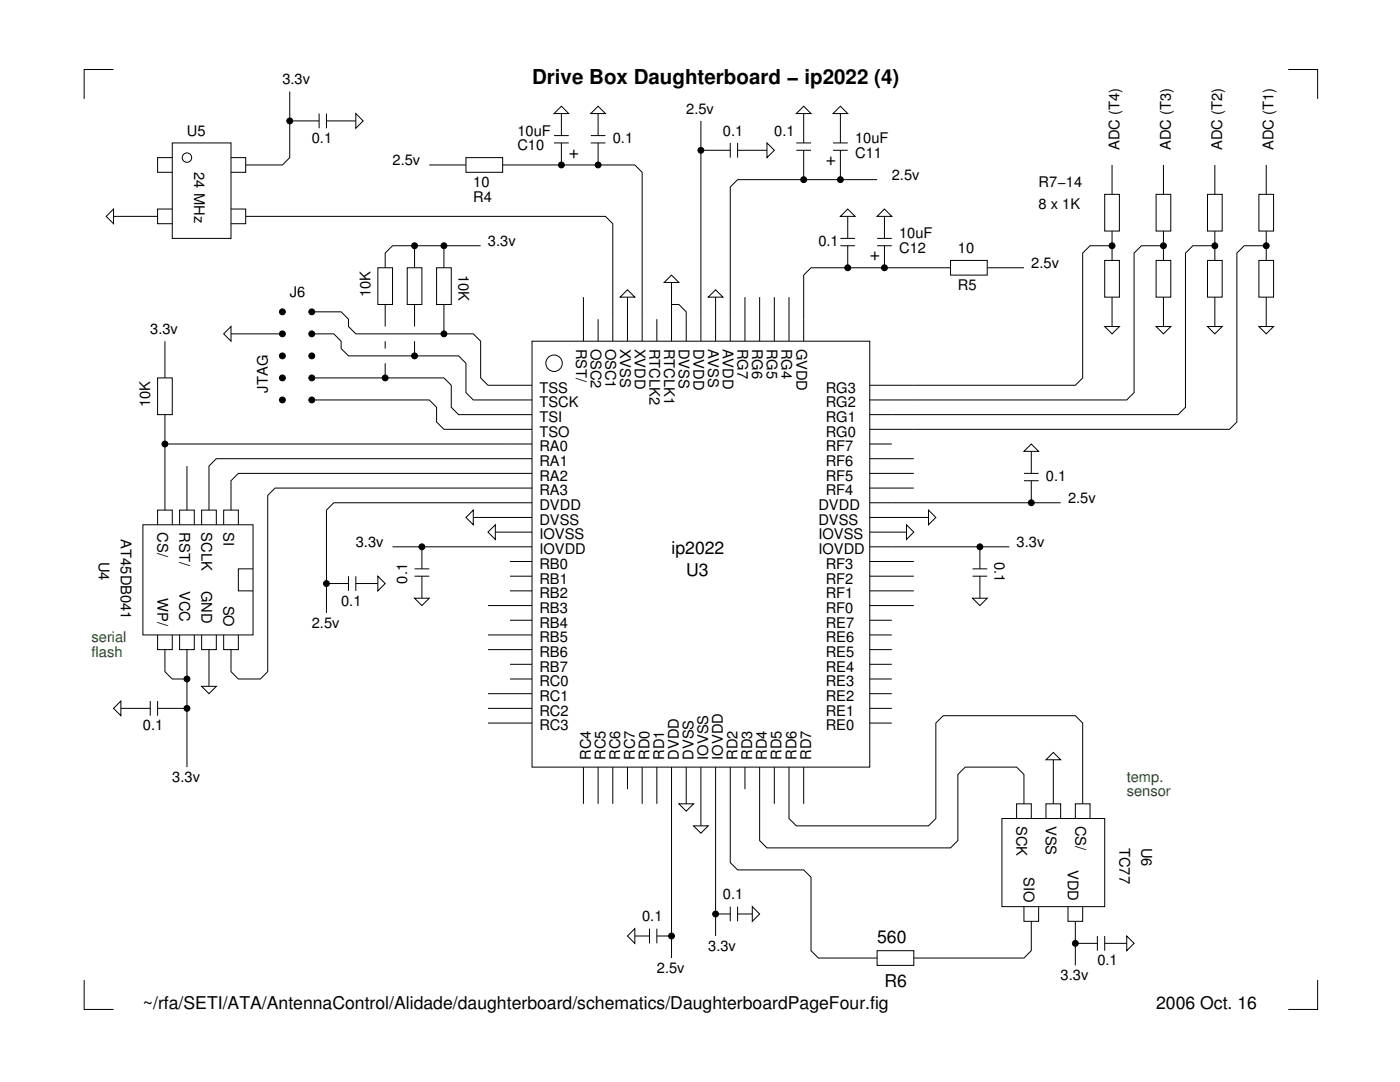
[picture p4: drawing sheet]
<svg xmlns="http://www.w3.org/2000/svg" width="279mm" height="216mm" viewBox="0 0 279 216" stroke-linecap="round" stroke-linejoin="round" font-family="sans-serif">
<g fill="none" stroke="#000" stroke-width=".2">
<path d="M22.7 13.9h-5.9v5.8M57.8 18.3v13.2l-1.4 1.4h-7.4M257.1 13.9h5.9v5.8M34.4 28.5h11.7v19.1h-11.7zM34.4 31.5h-3v2.9h3M46.1 31.5h2.9v2.9h-2.9M57.8 24.1h5.9M63.7 22.7v2.9M65.2 24.1h5.8M65.2 22.7v2.9M71 22.7l1.5 1.4-1.5 1.5zM85.7 32.9h7.3"/>
<path d="M93 31.5h7.3v2.9h-7.3zM100.3 32.9h26.4l1.5 1.5v33.7M110.6 27.1h2.9M110.6 28.5h2.9M112 21.2l1.5 1.5h-2.9zM112 22.7v4.4M112 28.5v4.4M117.9 22.7l1.5-1.5 1.4 1.5zM117.9 27.1h2.9M117.9 28.5h2.9M119.4 22.7v4.4M119.4 28.5v4.4"/>
<path d="M139.9 24.1v44M139.9 30h5.8M145.7 28.5v3M147.2 28.5v3M147.2 30h5.9M153.1 28.5l1.4 1.5-1.4 1.5zM158.9 22.7l1.5-1.5 1.5 1.5zM158.9 28.5h3M158.9 30h3M160.4 22.7v5.8M160.4 30v5.8M166.3 28.5h2.9"/>
<path d="M166.3 30h2.9M167.7 21.2l1.5 1.5h-2.9zM167.7 22.7v5.8M167.7 30v5.8M175 35.8h-27.8l-1.5 1.5v30.8M220.5 38.8h2.9v7.3h-2.9zM221.9 32.9v5.9M230.7 38.8h3v7.3h-3zM232.2 32.9v5.9M241 38.8h2.9v7.3h-2.9zM242.4 32.9v5.9M251.2 38.8h3v7.3h-3z"/>
<path d="M252.7 32.9v5.9M22.7 41.7v2.9l-1.5-1.4zM22.7 43.2h8.7M34.4 41.7h-3v2.9h3M46.1 41.7h2.9v2.9h-2.9M49 43.2h71.8l1.5 1.4v23.5M75.4 53.4h2.9v7.4h-2.9zM81.3 53.4h2.9v7.4h-2.9zM82.7 49v4.4M87.1 53.4h3v7.4h-3zM88.6 49v4.4M95.9 49h-17.6l-1.4 1.5v2.9"/>
<path d="M116.4 59.3v8.8M123.8 59.3l1.4-1.5 1.5 1.5zM125.2 59.3v8.8M132.6 56.4l1.4-1.5 1.5 1.5zM134 56.4v11.7M141.3 59.3l1.5-1.5 1.5 1.5zM142.8 59.3v8.8M148.7 59.3v8.8M151.6 59.3v8.8M154.5 59.3v8.8M157.5 59.3v8.8M167.7 47.6h2.9"/>
<path d="M167.7 49h2.9M169.2 41.7l1.4 1.5h-2.9zM169.2 43.2v4.4M169.2 49v4.4M175 47.6h3M175 49h3M176.5 41.7l1.5 1.5h-3zM176.5 43.2v4.4M176.5 49v4.4M189.7 52h7.3v2.9h-7.3zM189.7 53.4h-27.8l-1.5 1.5v13.2M197 53.4h7.4"/>
<path d="M220.5 52h2.9v7.3h-2.9zM221.9 49h-4.4l-1.4 1.5v24.9l-1.5 1.5h-41M221.9 46.1v5.9M221.9 59.3v5.9M230.7 52h3v7.3h-3zM232.2 49h-4.4l-1.5 1.5v27.8l-1.4 1.5h-51.3M232.2 46.1v5.9M232.2 59.3v5.9M241 52h2.9v7.3h-2.9zM242.4 49h-4.3l-1.5 1.5v30.8l-1.5 1.4h-61.5M242.4 46.1v5.9M242.4 59.3v5.9"/>
<path d="M251.2 52h3v7.3h-3zM252.7 49h-4.4l-1.5 1.5v33.7l-1.4 1.5h-71.8M252.7 46.1v5.9M252.7 59.3v5.9M31.4 75.4h3v7.3h-3zM32.9 68.1v7.3M46.1 65.2v2.9l-1.5-1.5zM46.1 66.6h10.3M62.2 79.8h23.5l1.4 1.5v2.9l1.5 1.5h17.6M62.2 75.4h26.4l1.5 1.5v4.4l1.4 1.4h14.7M62.2 66.6h4.4l1.5 1.5v1.4l1.4 1.5h22l1.5 1.5v5.8l1.5 1.5h11.7M62.2 62.2h5.9l1.4 1.5v1.5l1.5 1.4h23.5l1.4 1.5v7.3l1.5 1.5h8.8"/>
<path d="M76.9 60.8v4.4M76.9 68.1v1.4M76.9 72.5v2.9M82.7 60.8v4.4M82.7 68.1v2.9M88.6 60.8v5.8M106.2 68.1h67.4v85h-67.4zM119.4 63.7v4.4M131.1 63.7v4.4M134 60.8h1.5l1.4 1.4v5.9M220.5 65.2h2.9l-1.5 1.4zM230.7 65.2h3l-1.5 1.4z"/>
<path d="M241 65.2h2.9l-1.5 1.4zM251.2 65.2h3l-1.5 1.4zM32.9 88.6h73.3M32.9 82.7v19.1M37.3 93v8.8M106.2 94.5h-58.6l-1.5 1.4v5.9M106.2 91.5h-63l-1.5 1.5v8.8M106.2 97.4h-51.3l-1.5 1.5v35.1l-1.4 1.5h-4.4l-1.5-1.5v-4.4M173.6 88.6h4.4M173.6 91.5h8.8M173.6 94.5h8.8M173.6 97.4h8.8"/>
<path d="M204.4 94.5h2.9M204.4 95.9h2.9M205.8 88.6l1.5 1.5h-2.9zM205.8 90.1v4.4M205.8 95.9v4.4M28.5 104.7h22v22h-22zM31.4 104.7v-2.9h3v2.9M35.8 104.7v-2.9h3v2.9M40.2 104.7v-2.9h3v2.9M44.6 104.7v-2.9h3v2.9M50.5 113.5h-2.9v4.4h2.9M65.2 116.4h4.3"/>
<path d="M69.5 115v2.9M71 116.4h4.4M71 115v2.9M75.4 115l1.5 1.4-1.5 1.5zM78.3 109.1h27.9M82.7 119.4h3l-1.5 1.4zM82.7 115h3M82.7 113.5h3M84.2 109.1v4.4M84.2 115v4.4M94.5 101.8v2.9l-1.5-1.5zM94.5 103.2h11.7"/>
<path d="M97.4 106.2l1.5-1.5v2.9zM98.9 106.2h7.3M101.8 112h4.4M101.8 115h4.4M101.8 117.9h4.4M106.2 100.3h-39.6l-1.4 1.5v20.5M173.6 100.3h38.1M173.6 103.2h11.7M173.6 106.2h7.3M173.6 109.1h27.8M173.6 112h8.8M173.6 115h8.8"/>
<path d="M173.6 117.9h8.8M180.9 104.7l1.5 1.5-1.5 1.4zM185.3 101.8l1.5 1.4-1.5 1.5zM194.1 119.4h2.9l-1.4 1.4zM194.1 115h2.9M194.1 113.5h2.9M195.6 109.1v4.4M195.6 115v4.4M30 139.9v2.9M31.4 126.7v2.9h3v-2.9M31.4 139.9v2.9M32.9 129.6v4.4l1.5 1.5h2.9"/>
<path d="M35.8 126.7v2.9h3v-2.9M37.3 129.6v23.5M40.2 137h3l-1.5 1.4zM40.2 126.7v2.9h3v-2.9M41.7 129.6v7.4M44.6 126.7v2.9h3v-2.9M97.4 120.8h8.8M97.4 126.7h8.8M97.4 129.6h8.8M97.4 138.4h8.8M101.8 123.8h4.4M101.8 132.6h4.4"/>
<path d="M101.8 135.5h4.4M173.6 120.8h8.8M173.6 123.8h4.4M173.6 126.7h4.4M173.6 129.6h4.4M173.6 132.6h4.4M173.6 135.5h4.4M173.6 138.4h4.4M22.7 141.3l1.4-1.4v2.9zM24.1 141.3h5.9M31.4 141.3h5.9M97.4 141.3h8.8"/>
<path d="M97.4 144.3h8.8M116.4 153.1v7.3M119.4 153.1v7.3M122.3 153.1v7.3M125.2 153.1v4.4M128.2 153.1v7.3M131.1 153.1v7.3M134 153.1v38.1M136.9 153.1v7.3M139.9 153.1v11.7M142.8 153.1v33.7M145.7 153.1v19l1.5 1.5h13.2l1.5 1.4v14.7l1.4 1.5h11.7"/>
<path d="M148.7 153.1v4.4M151.6 153.1v14.6l1.5 1.5h36.6l1.5-1.5v-13.2l1.4-1.4h10.3l1.5 1.4v5.9M154.5 153.1v7.3M157.5 153.1v10.2l1.4 1.5h26.4l1.5-1.5v-19l1.4-1.5h26.4l1.5 1.5v16.1M160.4 153.1v7.3M173.6 141.3h4.4M173.6 144.3h4.4M210.2 150.1l1.5 1.5h-3zM210.2 151.6v8.8M135.5 160.4h2.9l-1.5 1.5zM138.4 164.8h2.9l-1.4 1.5zM200 163.3h20.5v17.6h-20.5z"/>
<path d="M202.9 163.3v-2.9h2.9v2.9M208.7 163.3v-2.9h3v2.9M214.6 163.3v-2.9h2.9v2.9M16.8 195.6v5.8h5.9M126.7 185.3v2.9l-1.5-1.4zM126.7 186.8h2.9M129.6 185.3v2.9M131.1 185.3v2.9M131.1 186.8h2.9M142.8 182.4h2.9M145.7 180.9v2.9M147.2 182.4h2.9"/>
<path d="M147.2 180.9v2.9M150.1 180.9l1.5 1.5-1.5 1.4zM175 189.7h7.4v2.9h-7.4zM204.4 180.9v2.9h2.9v-2.9M205.8 183.8v5.9l-1.4 1.5h-22M213.1 180.9v2.9h3v-2.9M214.6 183.8v8.8M214.6 188.2h4.4M219 186.8v2.9M220.5 188.2h4.4M220.5 186.8v2.9M224.9 186.8l1.4 1.4-1.4 1.5z"/>
<path d="M263 195.6v5.8h-5.9"/>
<circle cx="37.3" cy="31.5" r=".94"/>
<circle cx="57.8" cy="24.1" r=".59"/>
<circle cx="112" cy="32.9" r=".59"/>
<circle cx="119.4" cy="32.9" r=".59"/>
<circle cx="139.9" cy="30" r=".59"/>
<circle cx="160.4" cy="35.8" r=".59"/>
<circle cx="167.7" cy="35.8" r=".59"/>
<circle cx="82.7" cy="49" r=".59"/>
<circle cx="88.6" cy="49" r=".59"/>
<circle cx="169.2" cy="53.4" r=".59"/>
<circle cx="176.5" cy="53.4" r=".59"/>
<circle cx="221.9" cy="49" r=".59"/>
<circle cx="232.2" cy="49" r=".59"/>
<circle cx="242.4" cy="49" r=".59"/>
<circle cx="252.7" cy="49" r=".59"/>
<circle cx="56.4" cy="71" r=".59"/>
<circle cx="56.4" cy="62.2" r=".59"/>
<circle cx="56.4" cy="79.8" r=".59"/>
<circle cx="56.4" cy="75.4" r=".59"/>
<circle cx="56.4" cy="66.6" r=".59"/>
<circle cx="62.2" cy="71" r=".59"/>
<circle cx="62.2" cy="62.2" r=".59"/>
<circle cx="62.2" cy="79.8" r=".59"/>
<circle cx="62.2" cy="75.4" r=".59"/>
<circle cx="62.2" cy="66.6" r=".59"/>
<circle cx="76.9" cy="75.4" r=".59"/>
<circle cx="82.7" cy="71" r=".59"/>
<circle cx="88.6" cy="66.6" r=".59"/>
<circle cx="110.6" cy="72.5" r="1.64"/>
<circle cx="32.9" cy="88.6" r=".59"/>
<circle cx="65.2" cy="116.4" r=".59"/>
<circle cx="84.2" cy="109.1" r=".59"/>
<circle cx="195.6" cy="109.1" r=".59"/>
<circle cx="205.8" cy="100.3" r=".59"/>
<circle cx="37.3" cy="135.5" r=".59"/>
<circle cx="37.3" cy="141.3" r=".59"/>
<circle cx="134" cy="186.8" r=".59"/>
<circle cx="142.8" cy="182.4" r=".59"/>
<circle cx="214.6" cy="188.2" r=".59"/>
</g>
<g fill="#000">
<circle cx="57.8" cy="24.1" r=".59"/>
<circle cx="112" cy="32.9" r=".59"/>
<circle cx="119.4" cy="32.9" r=".59"/>
<circle cx="139.9" cy="30" r=".59"/>
<circle cx="160.4" cy="35.8" r=".59"/>
<circle cx="167.7" cy="35.8" r=".59"/>
<circle cx="82.7" cy="49" r=".59"/>
<circle cx="88.6" cy="49" r=".59"/>
<circle cx="169.2" cy="53.4" r=".59"/>
<circle cx="176.5" cy="53.4" r=".59"/>
<circle cx="221.9" cy="49" r=".59"/>
<circle cx="232.2" cy="49" r=".59"/>
<circle cx="242.4" cy="49" r=".59"/>
<circle cx="252.7" cy="49" r=".59"/>
<circle cx="56.4" cy="71" r=".59"/>
<circle cx="56.4" cy="62.2" r=".59"/>
<circle cx="56.4" cy="79.8" r=".59"/>
<circle cx="56.4" cy="75.4" r=".59"/>
<circle cx="56.4" cy="66.6" r=".59"/>
<circle cx="62.2" cy="71" r=".59"/>
<circle cx="62.2" cy="62.2" r=".59"/>
<circle cx="62.2" cy="79.8" r=".59"/>
<circle cx="62.2" cy="75.4" r=".59"/>
<circle cx="62.2" cy="66.6" r=".59"/>
<circle cx="76.9" cy="75.4" r=".59"/>
<circle cx="82.7" cy="71" r=".59"/>
<circle cx="88.6" cy="66.6" r=".59"/>
<circle cx="32.9" cy="88.6" r=".59"/>
<circle cx="65.2" cy="116.4" r=".59"/>
<circle cx="84.2" cy="109.1" r=".59"/>
<circle cx="195.6" cy="109.1" r=".59"/>
<circle cx="205.8" cy="100.3" r=".59"/>
<circle cx="37.3" cy="135.5" r=".59"/>
<circle cx="37.3" cy="141.3" r=".59"/>
<circle cx="134" cy="186.8" r=".59"/>
<circle cx="142.8" cy="182.4" r=".59"/>
<circle cx="214.6" cy="188.2" r=".59"/>
</g>
<text font-size="4.1" x="106.2" y="16.8">Drive Box Daughterboard − ip2022 (4)</text>
<g font-size="3.5">
<text x="113.5" y="31.5">+</text>
<text x="164.8" y="32.9">+</text>
<text x="173.6" y="52">+</text>
<text x="134" y="110.6">ip2022</text>
<text x="136.9" y="115">U3</text>
<text x="175" y="188.2">560</text>
<text x="176.5" y="197">R6</text>
<text x="28.5" y="201.4">~/rfa/SETI/ATA/AntennaControl/Alidade/daughterboard/schematics/DaughterboardPageFour.fig</text>
<text x="230.7" y="201.4">2006 Oct. 16</text>
</g>
<g font-size="2.9">
<text x="56.4" y="16.8">3.3v</text>
<text x="136.9" y="22.7">2.5v</text>
<text x="37.3" y="27.1">U5</text>
<text x="62.2" y="28.5">0.1</text>
<text x="103.2" y="30">C10</text>
<text x="103.2" y="27.1">10uF</text>
<text x="122.3" y="28.5">0.1</text>
<text x="144.3" y="27.1">0.1</text>
<text x="154.5" y="27.1">0.1</text>
<text x="170.6" y="28.5">10uF</text>
<text x="223.4" y="30" transform="rotate(-90 223.4 30)">ADC (T4)</text>
<text x="233.7" y="30" transform="rotate(-90 233.7 30)">ADC (T3)</text>
<text x="243.9" y="30" transform="rotate(-90 243.9 30)">ADC (T2)</text>
<text x="254.2" y="30" transform="rotate(-90 254.2 30)">ADC (T1)</text>
<text x="38.8" y="34.4" transform="rotate(90 38.8 34.4)">24 MHz</text>
<text x="78.3" y="32.9">2.5v</text>
<text x="170.6" y="31.5">C11</text>
<text x="178" y="35.8">2.5v</text>
<text x="94.5" y="37.3">10</text>
<text x="94.5" y="40.2">R4</text>
<text x="207.3" y="41.7">8 x 1K</text>
<text x="207.3" y="37.3">R7−14</text>
<text x="179.4" y="47.6">10uF</text>
<text x="97.4" y="49">3.3v</text>
<text x="163.3" y="49">0.1</text>
<text x="179.4" y="50.5">C12</text>
<text x="191.2" y="50.5">10</text>
<text x="205.8" y="53.4">2.5v</text>
<text x="57.8" y="59.3">J6</text>
<text x="73.9" y="59.3" transform="rotate(-90 73.9 59.3)">10K</text>
<text x="91.5" y="54.9" transform="rotate(90 91.5 54.9)">10K</text>
<text x="191.2" y="57.8">R5</text>
<text x="30" y="66.6">3.3v</text>
<text x="115" y="69.5" transform="rotate(90 115 69.5)">RST/</text>
<text x="117.9" y="69.5" transform="rotate(90 117.9 69.5)">OSC2</text>
<text x="120.8" y="69.5" transform="rotate(90 120.8 69.5)">OSC1</text>
<text x="123.8" y="69.5" transform="rotate(90 123.8 69.5)">XVSS</text>
<text x="126.7" y="69.5" transform="rotate(90 126.7 69.5)">XVDD</text>
<text x="129.6" y="69.5" transform="rotate(90 129.6 69.5)">RTCLK2</text>
<text x="132.6" y="69.5" transform="rotate(90 132.6 69.5)">RTCLK1</text>
<text x="135.5" y="69.5" transform="rotate(90 135.5 69.5)">DVSS</text>
<text x="138.4" y="69.5" transform="rotate(90 138.4 69.5)">DVDD</text>
<text x="141.3" y="69.5" transform="rotate(90 141.3 69.5)">AVSS</text>
<text x="144.3" y="69.5" transform="rotate(90 144.3 69.5)">AVDD</text>
<text x="147.2" y="69.5" transform="rotate(90 147.2 69.5)">RG7</text>
<text x="150.1" y="69.5" transform="rotate(90 150.1 69.5)">RG6</text>
<text x="153.1" y="69.5" transform="rotate(90 153.1 69.5)">RG5</text>
<text x="156" y="69.5" transform="rotate(90 156 69.5)">RG4</text>
<text x="158.9" y="69.5" transform="rotate(90 158.9 69.5)">GVDD</text>
<text x="30" y="81.3" transform="rotate(-90 30 81.3)">10K</text>
<text x="53.4" y="78.3" transform="rotate(-90 53.4 78.3)">JTAG</text>
<text x="107.6" y="78.3">TSS</text>
<text x="107.6" y="81.3">TSCK</text>
<text x="164.8" y="81.3">RG2</text>
<text x="164.8" y="78.3">RG3</text>
<text x="107.6" y="84.2">TSI</text>
<text x="107.6" y="87.1">TSO</text>
<text x="164.8" y="87.1">RG0</text>
<text x="164.8" y="84.2">RG1</text>
<text x="107.6" y="90.1">RA0</text>
<text x="107.6" y="93">RA1</text>
<text x="107.6" y="95.9">RA2</text>
<text x="164.8" y="90.1">RF7</text>
<text x="164.8" y="93">RF6</text>
<text x="164.8" y="95.9">RF5</text>
<text x="208.7" y="95.9">0.1</text>
<text x="107.6" y="98.9">RA3</text>
<text x="107.6" y="101.8">DVDD</text>
<text x="163.3" y="101.8">DVDD</text>
<text x="164.8" y="98.9">RF4</text>
<text x="213.1" y="100.3">2.5v</text>
<text x="24.1" y="107.6" transform="rotate(90 24.1 107.6)">AT45DB041</text>
<text x="31.4" y="106.2" transform="rotate(90 31.4 106.2)">CS/</text>
<text x="35.8" y="106.2" transform="rotate(90 35.8 106.2)">RST/</text>
<text x="40.2" y="106.2" transform="rotate(90 40.2 106.2)">SCLK</text>
<text x="44.6" y="106.2" transform="rotate(90 44.6 106.2)">SI</text>
<text x="107.6" y="104.7">DVSS</text>
<text x="107.6" y="107.6">IOVSS</text>
<text x="163.3" y="107.6">IOVSS</text>
<text x="163.3" y="104.7">DVSS</text>
<text x="19.7" y="112" transform="rotate(90 19.7 112)">U4</text>
<text x="71" y="109.1">3.3v</text>
<text x="107.6" y="110.6">IOVDD</text>
<text x="107.6" y="113.5">RB0</text>
<text x="163.3" y="110.6">IOVDD</text>
<text x="164.8" y="113.5">RF3</text>
<text x="198.5" y="112" transform="rotate(90 198.5 112)">0.1</text>
<text x="202.9" y="109.1">3.3v</text>
<text x="31.4" y="119.4" transform="rotate(90 31.4 119.4)">WP/</text>
<text x="35.8" y="117.9" transform="rotate(90 35.8 117.9)">VCC</text>
<text x="40.2" y="117.9" transform="rotate(90 40.2 117.9)">GND</text>
<text x="81.3" y="116.4" transform="rotate(-90 81.3 116.4)">0.1</text>
<text x="107.6" y="116.4">RB1</text>
<text x="107.6" y="119.4">RB2</text>
<text x="164.8" y="116.4">RF2</text>
<text x="164.8" y="119.4">RF1</text>
<text x="44.6" y="120.8" transform="rotate(90 44.6 120.8)">SO</text>
<text x="62.2" y="125.2">2.5v</text>
<text x="68.1" y="120.8">0.1</text>
<text x="107.6" y="122.3">RB3</text>
<text x="107.6" y="125.2">RB4</text>
<text x="164.8" y="122.3">RF0</text>
<text x="164.8" y="125.2">RE7</text>
<text x="107.6" y="128.2">RB5</text>
<text x="107.6" y="131.1">RB6</text>
<text x="164.8" y="128.2">RE6</text>
<text x="164.8" y="131.1">RE5</text>
<text x="107.6" y="134">RB7</text>
<text x="107.6" y="137">RC0</text>
<text x="164.8" y="134">RE4</text>
<text x="164.8" y="137">RE3</text>
<text x="107.6" y="139.9">RC1</text>
<text x="107.6" y="142.8">RC2</text>
<text x="164.8" y="139.9">RE2</text>
<text x="164.8" y="142.8">RE1</text>
<text x="28.5" y="145.7">0.1</text>
<text x="107.6" y="145.7">RC3</text>
<text x="164.8" y="145.7">RE0</text>
<text x="34.4" y="156">3.3v</text>
<text x="117.9" y="151.6" transform="rotate(-90 117.9 151.6)">RC4</text>
<text x="120.8" y="151.6" transform="rotate(-90 120.8 151.6)">RC5</text>
<text x="123.8" y="151.6" transform="rotate(-90 123.8 151.6)">RC6</text>
<text x="126.7" y="151.6" transform="rotate(-90 126.7 151.6)">RC7</text>
<text x="129.6" y="151.6" transform="rotate(-90 129.6 151.6)">RD0</text>
<text x="132.6" y="151.6" transform="rotate(-90 132.6 151.6)">RD1</text>
<text x="135.5" y="151.6" transform="rotate(-90 135.5 151.6)">DVDD</text>
<text x="138.4" y="151.6" transform="rotate(-90 138.4 151.6)">DVSS</text>
<text x="141.3" y="151.6" transform="rotate(-90 141.3 151.6)">IOVSS</text>
<text x="144.3" y="151.6" transform="rotate(-90 144.3 151.6)">IOVDD</text>
<text x="147.2" y="151.6" transform="rotate(-90 147.2 151.6)">RD2</text>
<text x="150.1" y="151.6" transform="rotate(-90 150.1 151.6)">RD3</text>
<text x="153.1" y="151.6" transform="rotate(-90 153.1 151.6)">RD4</text>
<text x="156" y="151.6" transform="rotate(-90 156 151.6)">RD5</text>
<text x="158.9" y="151.6" transform="rotate(-90 158.9 151.6)">RD6</text>
<text x="161.9" y="151.6" transform="rotate(-90 161.9 151.6)">RD7</text>
<text x="202.9" y="164.8" transform="rotate(90 202.9 164.8)">SCK</text>
<text x="208.7" y="164.8" transform="rotate(90 208.7 164.8)">VSS</text>
<text x="214.6" y="164.8" transform="rotate(90 214.6 164.8)">CS/</text>
<text x="213.1" y="173.6" transform="rotate(90 213.1 173.6)">VDD</text>
<text x="223.4" y="169.2" transform="rotate(90 223.4 169.2)">TC77</text>
<text x="227.8" y="169.2" transform="rotate(90 227.8 169.2)">U6</text>
<text x="144.3" y="179.4">0.1</text>
<text x="204.4" y="175" transform="rotate(90 204.4 175)">SIO</text>
<text x="128.2" y="183.8">0.1</text>
<text x="141.3" y="189.7">3.3v</text>
<text x="131.1" y="194.1">2.5v</text>
<text x="211.7" y="195.6">3.3v</text>
<text x="219" y="192.6">0.1</text>
</g>
<g font-size="2.9" fill="#008f00">
<text x="18.3" y="128.2">serial</text>
<text x="18.3" y="131.1">flash</text>
<text x="224.9" y="156">temp.</text>
<text x="224.9" y="158.9">sensor</text>
</g>
</svg>
